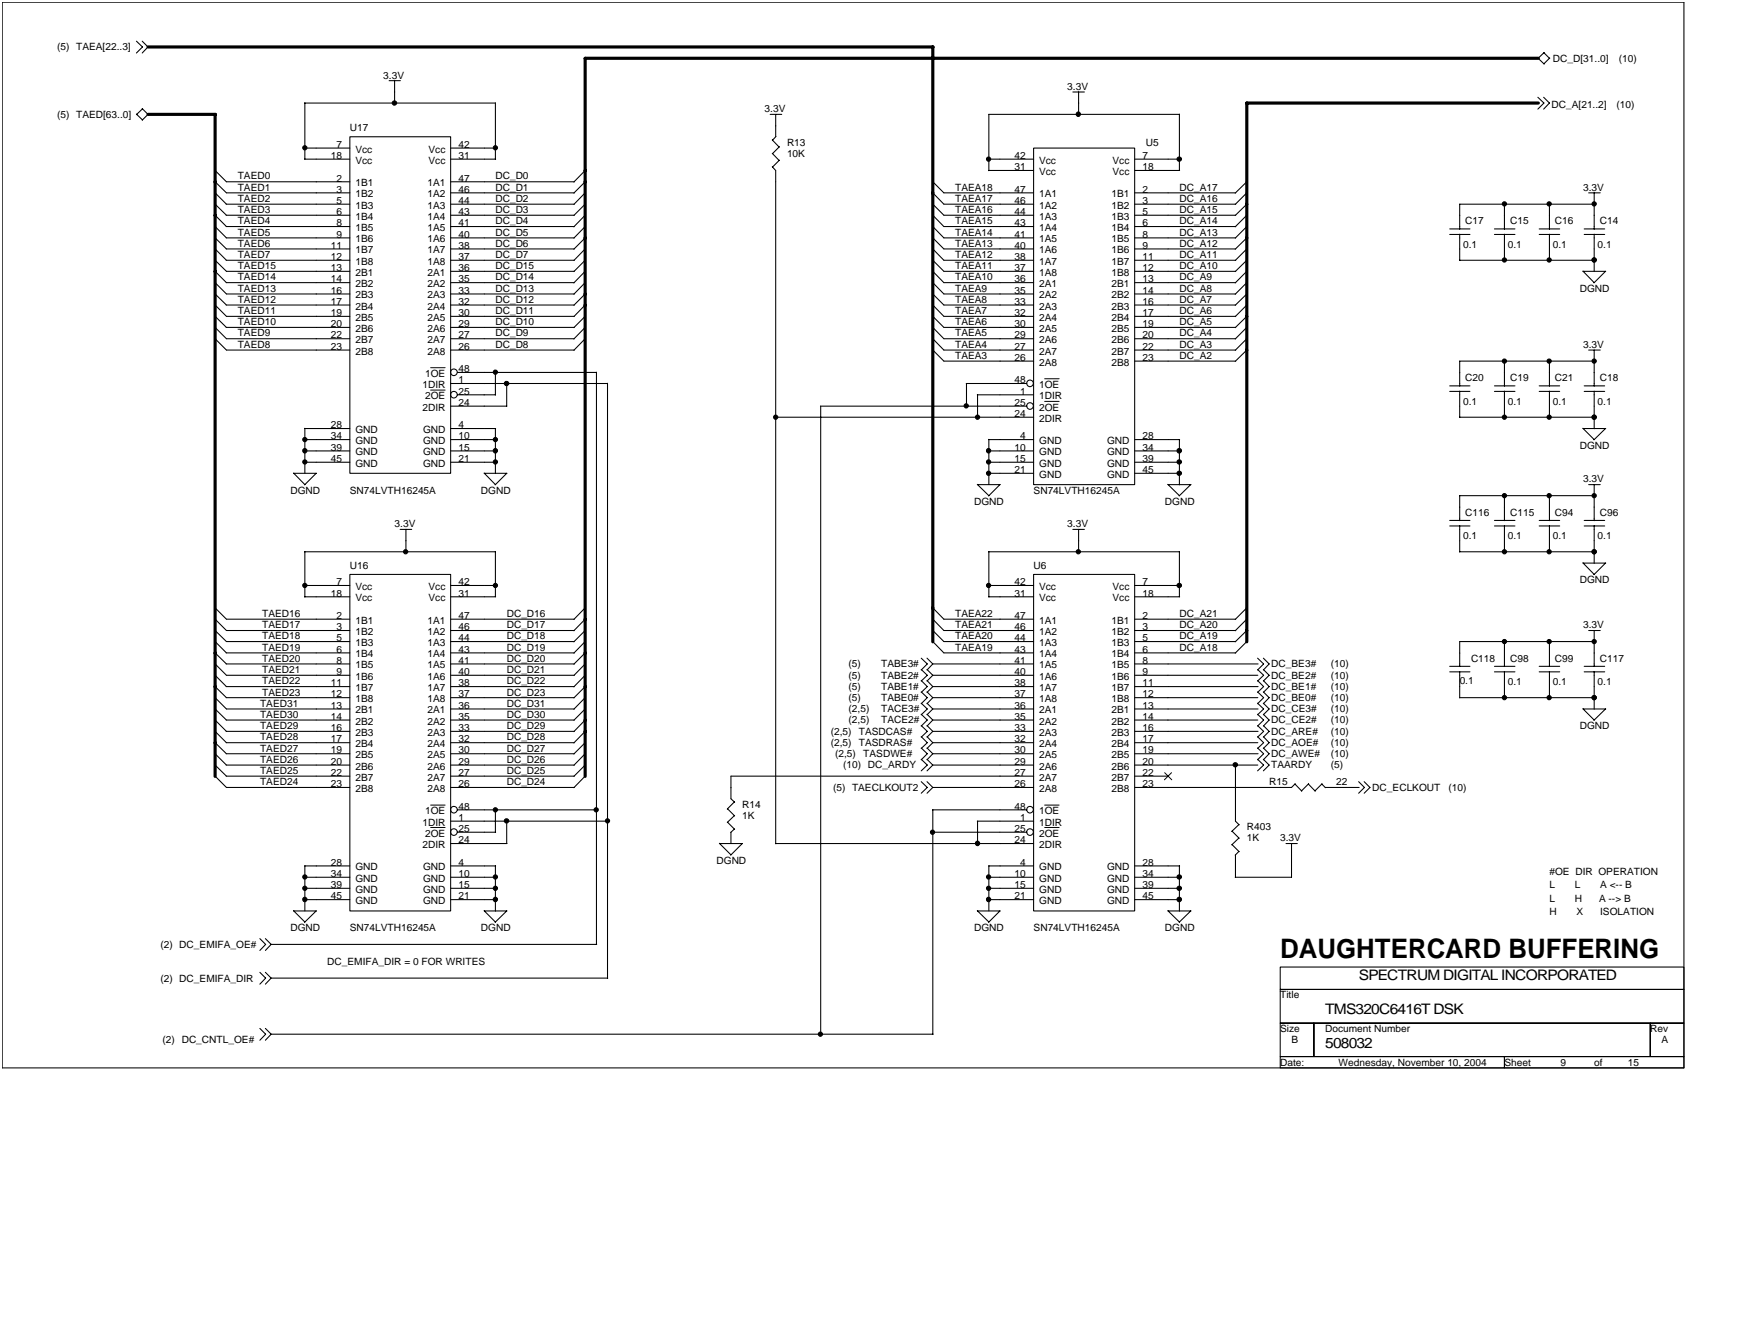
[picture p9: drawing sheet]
<svg xmlns="http://www.w3.org/2000/svg" width="279mm" height="216mm" viewBox="0 0 279 216" stroke-linecap="round" stroke-linejoin="round" font-family="sans-serif">
<g fill="none" stroke="#000" stroke-width=".17">
<path d="M.4 .4h270.5v171.3h-270.5zM21.9 6.6l1 .9-1 1M21.9 18.3l1 1M22.9 6.6l.9 .9-.9 1M22.9 17.5l.9 .9-.9 .9M22.9 17.5l-1 .9M49 16.6h30.7M49 16.5v9.1M62.6 13h1.8M63.5 13v3.6M79.7 16.5v9.1M123.9 18.4h1.8"/>
<path d="M124.8 18.4v3.6M159 18.4h30.7M159.1 18.4v9M172.6 14.8h1.8M173.5 14.8v3.6M189.7 18.3v9.1M247.4 15.6l.9 1-.9 .9M248.3 15.6l.9 1-.9 .9M248.3 8.5l1 .9M248.4 8.4l-1 1 1 .9M249.3 9.3l-1 1M34.6 29.2l1.8 1.8h19.9"/>
<path d="M34.6 27.4l1.8 1.8h19.9M34.6 31l1.8 1.8M34.6 34.6l1.8 1.8M34.6 40l1.8 1.8M34.6 38.2l1.8 1.8M34.6 32.8l1.8 1.8M34.6 36.4l1.8 1.8M36.4 32.8h19.9M36.4 34.6h19.9M36.4 36.4h19.9M36.4 38.2h19.9M49 23.8h7.3"/>
<path d="M49 25.6h7.3M56.3 22h16.2v54.1h-16.2zM72.5 31h19.9M72.5 23.8h7.2M72.5 25.6h7.2M72.5 29.2h19.9M72.5 32.8h19.9M72.5 34.6h19.9M72.5 36.4h19.9M72.5 38.2h19.9M94.1 32.8l-1.8 1.8M94.1 36.4l-1.8 1.9"/>
<path d="M94.1 38.2l-1.8 1.9M94.1 29.2l-1.8 1.8M94.1 27.4l-1.8 1.9M94.1 31l-1.8 1.9M94.1 34.6l-1.8 1.9M124.2 26.8l.6 .6v108.3M124.2 24.7l1.1 1.1M124.2 22.5l1.1 1.1M124.8 21.9l-.5 .6M125.4 25.8l-1.1 1.1M125.4 23.6l-1.1 1.1M150 29.2l1.8 1.8h14.5"/>
<path d="M150 31l1.8 1.8h14.5M150 32.8l1.8 1.8h14.5M150 34.6l1.8 1.8h14.5M150 36.4l1.8 1.8h14.5M150 38.2l1.8 1.8h14.5M150 40l1.8 1.8h14.5M159 25.6h7.3M159.1 27.4h7.2M166.3 23.8h16.2v54.1h-16.2zM182.5 31h16.3M182.5 25.6h7.3M182.5 32.8h16.3"/>
<path d="M182.5 34.6h16.3M182.5 36.4h16.3M182.5 38.2h16.3M182.5 27.4h7.3M200.5 31l-1.8 1.9M200.5 34.6l-1.8 1.9M200.5 32.8l-1.8 1.8M200.5 29.2l-1.8 1.8M200.5 36.4l-1.8 1.9M200.5 38.2l-1.8 1.9M233.2 37.7h3.2M233.2 36.8h3.2"/>
<path d="M234.8 37.6v4.3M240.4 37.7h3.3M240.4 36.8h3.3M242 32.8v4M242 37.6v4.3M247.6 37.7h3.3M247.6 36.8h3.3M249.2 32.8v4M249.2 37.6v4.3M254.8 37.7h3.3M254.8 36.8h3.3M255.5 31h1.9"/>
<path d="M256.4 31v5.8M256.4 37.6v6.1M256.5 32.8h-21.7v4M34.6 41.8l1.8 1.8h19.9M34.6 54.4l1.8 1.9h19.9M34.6 45.4l1.8 1.9h19.9M34.6 49l1.8 1.9h19.9M34.6 52.6l1.8 1.9h19.9M34.6 50.8l1.8 1.8M34.6 43.6l1.8 1.8M34.6 47.2l1.8 1.8M36.4 40h19.9"/>
<path d="M36.4 41.8h19.9M36.4 45.4h19.9M36.4 49h19.9M36.4 52.6h19.9M72.5 43.6h19.9M72.5 56.3h19.9M72.5 40h19.9M72.5 41.8h19.9M72.5 45.4h19.9M72.5 47.3h19.9M72.5 49h19.9M72.5 50.9h19.9"/>
<path d="M72.5 52.6h19.9M72.5 54.5h19.9M73.6 59.9h22.3M79.7 59.9v3.6M94.1 52.6l-1.8 1.9M94.1 41.8l-1.8 1.9M94.1 54.5l-1.8 1.8M94.1 43.6l-1.8 1.9M94.1 49l-1.8 1.9M94.1 47.3l-1.8 1.8M94.1 40l-1.8 1.9M94.1 50.9l-1.8 1.8"/>
<path d="M94.1 45.4l-1.8 1.9M95.9 59.8v92M150 41.8l1.8 1.8h14.5M150 54.4l1.8 1.9h14.5M150 43.6l1.8 1.8h14.5M150 45.4l1.8 1.9h14.5M150 47.2l1.8 1.8h14.5M150 49l1.8 1.9h14.5M150 50.8l1.8 1.8h14.5M150 52.6l1.8 1.9h14.5M150 56.2l1.8 1.9h14.5M182.5 43.6h16.3"/>
<path d="M182.5 56.3h16.3M182.5 40h16.3M182.5 41.8h16.3M182.5 45.4h16.3M182.5 47.3h16.3M182.5 49h16.3M182.5 50.9h16.3M182.5 52.6h16.3M182.5 54.5h16.3M182.5 58.1h16.3M200.5 54.5l-1.8 1.8M200.5 40l-1.8 1.9"/>
<path d="M200.5 45.4l-1.8 1.9M200.5 52.6l-1.8 1.9M200.5 43.6l-1.8 1.9M200.5 41.8l-1.8 1.9M200.5 47.3l-1.8 1.8M200.5 50.9l-1.8 1.8M200.5 49l-1.8 1.9M200.5 56.3l-1.8 1.8M234.8 41.8h21.7M242 58.1v4M249.2 58.1v4M254.6 43.6l1.8 1.8"/>
<path d="M254.6 43.6h3.7M255.5 56.3h1.9M256.4 56.3v5.8M256.5 58.1h-21.7v4M258.2 43.6l-1.8 1.9M47.2 76l1.8 1.9M47.3 76.1h3.6M49 70.7h7.3M49 72.5h7.3M49 74.3h7.3M49 68.9h7.3M49 68.8v7.3"/>
<path d="M50.9 76.1l-1.9 1.9M72.5 68.9h7.2M72.5 61.7h25.2M72.5 65.3h9M72.5 70.7h7.2M72.5 72.5h7.2M72.5 74.3h7.2M73.6 63.5h6.1M77.9 76l1.8 1.9M77.9 76.1h3.6M79.7 68.9v7.2M81.5 76.1l-1.9 1.9"/>
<path d="M81.5 61.7v3.6M97.7 61.6v95.6M124.7 67.1h41.6M132 65.3h33.2M132 65.3v101M155.4 61.7h9.8M155.5 61.7v3.6M157.2 77.9l1.9 1.8M157.2 63.5h9.1M157.2 77.9h3.7M157.2 63.5v3.6M159 76.1h7.3"/>
<path d="M159 72.5h7.3M159 74.3h7.3M159.1 70.7h7.2M159.1 70.6v7.3M160.8 77.9l-1.8 1.8M182.5 76.1h7.3M182.5 70.7h7.3M182.5 72.5h7.3M182.5 74.3h7.3M187.8 77.9l1.9 1.8M187.9 77.9h3.7M189.7 70.7v7.3"/>
<path d="M191.5 77.9l-1.8 1.8M233.2 62.9h3.2M233.2 62h3.2M234.8 62.9v4.2M234.8 67.1h21.7M240.4 62.9h3.3M240.4 62h3.3M242 62.9v4.2M242 79.7v4M247.6 62.9h3.3M247.6 62h3.3M249.2 62.9v4.2"/>
<path d="M249.2 79.7v4M254.6 68.8l1.8 1.9M254.6 68.9h3.7M254.8 62.9h3.3M254.8 62h3.3M255.5 77.9h1.9M256.4 62.9v6M256.4 77.9v5.8M256.5 79.7h-21.7v4M258.2 68.9l-1.8 1.8M34.6 99.5l1.8 1.9h19.9M34.6 97.7l1.8 1.8h19.9"/>
<path d="M49 94.1h7.3M49 95.9h7.3M49 88.7h30.7M49 88.7v7.3M56.3 92.3h16.2v54.1h-16.2zM64.4 85.1h1.8M65.3 85.1v3.6M72.5 94.1h7.2M72.5 95.9h7.2M72.5 99.5h19.9M79.7 88.7v7.2M94.1 99.5l-1.8 1.9"/>
<path d="M94.1 97.7l-1.8 1.9M150 99.5l1.8 1.9h14.5M150 97.7l1.8 1.8h14.5M159 94.1h7.3M159 88.7h30.7M159.1 95.9h7.2M159.1 88.7v7.3M166.3 92.3h16.2v54.1h-16.2zM172.6 85.1h1.8M173.5 85.1v3.6M182.5 94.1h7.3M182.5 95.9h7.3"/>
<path d="M182.5 99.5h16.3M189.7 88.7v7.2M200.5 97.7l-1.8 1.9M200.5 99.5l-1.8 1.9M233.2 84.6h3.2M233.2 83.7h3.2M234.8 84.5v4.2M234.8 88.7h21.7M240.4 84.6h3.3M240.4 83.7h3.3M242 84.5v4.2M247.6 84.6h3.3"/>
<path d="M247.6 83.7h3.3M249.2 84.5v4.2M254.6 90.5l1.8 1.8M254.6 90.5h3.7M254.8 84.6h3.3M254.8 83.7h3.3M256.4 84.5v6.1M258.2 90.5l-1.8 1.9M34.6 112.1l1.8 1.9h19.9M34.6 101.3l1.8 1.8h19.9M34.6 106.7l1.8 1.9h19.9M34.6 117.5l1.8 1.9"/>
<path d="M34.6 104.9l1.8 1.8M34.6 103.1l1.8 1.9M34.6 108.5l1.8 1.9M34.6 113.9l1.8 1.9M34.6 110.3l1.8 1.9M34.6 119.4l1.8 1.8M34.6 115.7l1.8 1.9M36.4 105h19.9M36.4 106.7h19.9M36.4 110.4h19.9M36.4 112.2h19.9M36.4 115.8h19.9"/>
<path d="M36.4 117.6h19.9M36.4 119.4h19.9M72.5 114h19.9M72.5 101.4h19.9M72.5 103.1h19.9M72.5 105h19.9M72.5 106.7h19.9M72.5 108.6h19.9M72.5 110.4h19.9M72.5 112.2h19.9M72.5 115.8h19.9M72.5 117.6h19.9"/>
<path d="M72.5 119.4h19.9M94.1 105l-1.8 1.8M94.1 114l-1.8 1.8M94.1 108.6l-1.8 1.8M94.1 103.1l-1.8 1.9M94.1 101.4l-1.8 1.8M94.1 112.2l-1.8 1.8M94.1 119.4l-1.8 1.8M94.1 106.7l-1.8 1.9M94.1 110.4l-1.8 1.8M94.1 115.8l-1.8 1.8M94.1 117.6l-1.8 1.8"/>
<path d="M148.2 116.6l1 1-1 .9M148.2 111.2l1 1-1 .9M148.2 107.6l1 1-1 .9M148.2 113l1 1-1 .9M148.2 118.4l1 1-1 .9M148.2 114.8l1 1-1 .9M148.2 105.8l1 .9-1 1M148.2 109.4l1 1-1 .9M149.1 116.6l.9 1-.9 .9M149.1 111.2l.9 1M149.1 107.6l.9 1-.9 .9M149.1 113l.9 1-.9 .9"/>
<path d="M149.1 118.4l.9 1M149.1 114.8l.9 1M149.1 105.8l.9 .9-.9 1M149.1 109.4l.9 1-.9 .9M150 114h16.3M150 101.3l1.8 1.8h14.5M150 103.1l1.8 1.9h14.5M150 106.7h16.3M150 108.6h16.3M150 110.4h16.3M150 117.6h16.3M150 112.2l-.9 .9"/>
<path d="M150 119.4l-.9 .9M150 115.8l-.9 .9M150 112.2h16.3M150 115.8h16.3M150 119.4h16.3M182.5 114h19.9M182.5 101.4h16.3M182.5 103.1h16.3M182.5 105h16.3M182.5 106.7h19.9M182.5 108.6h19.8M182.5 110.4h19.9"/>
<path d="M182.5 112.2h19.8M182.5 115.8h19.8M182.5 117.6h19.9M182.5 119.4h19.8M200.5 101.4l-1.8 1.8M200.5 103.1l-1.8 1.9M202.3 107.6l1 1-1 .9M202.3 105.8l1 .9-1 1M202.3 111.2l1 1-1 .9M202.3 113l1 1-1 .9M202.3 118.4l1 1-1 .9M202.3 116.6l1 1-1 .9"/>
<path d="M202.3 109.4l1 1-1 .9M202.3 114.8l1 1-1 .9M203.2 107.6l.9 1-.9 .9M203.2 105.8l.9 .9-.9 1M203.2 111.2l.9 1-.9 .9M203.2 113l.9 1-.9 .9M203.2 118.4l.9 1-.9 .9M203.2 116.6l.9 1-.9 .9M203.2 109.4l.9 1-.9 .9M203.2 114.8l.9 1-.9 .9M233.2 108h3.2M233.2 107.1h3.2"/>
<path d="M234.8 112.2h21.7M234.8 108v4.2M240.4 108h3.3M240.4 107.1h3.3M242 103.1v4.1M242 108v4.2M247.6 108h3.3M247.6 107.1h3.3M249.2 103.1v4.1M249.2 108v4.2M254.6 113.9l1.8 1.9M254.6 114h3.7"/>
<path d="M254.8 108h3.3M254.8 107.1h3.3M255.5 101.4h1.9M256.4 101.4v5.8M256.4 108v6M256.5 103.1h-21.7v4.1M258.2 114l-1.8 1.8M34.6 124.7l1.8 1.9h19.9M34.6 121.1l1.8 1.9M34.6 123l1.8 1.8M36.4 121.2h19.9M36.4 123h19.9"/>
<path d="M36.4 124.8h19.9M49 139.2h7.3M49 139.2v7.2M72.5 135.6h9M72.5 121.2h19.9M72.5 123h19.9M72.5 124.8h19.9M72.5 126.6h19.9M72.5 132h25.2M72.5 139.2h7.2M73.6 130.2h22.4M73.6 133.8h6.1"/>
<path d="M79.7 130.1v3.7M79.7 139.2v7.3M81.5 132v3.6M94.1 124.8l-1.8 1.8M94.1 121.2l-1.8 1.8M94.1 123l-1.8 1.8M115.7 135.6l1.9 1.8M115.8 135.6h3.6M117 130l1.2 1.2M117 132.2l1.2 1.1M117.6 133.8v1.8M118.1 128.9l-1.1 1.2"/>
<path d="M118.1 131.1l-1.1 1.1M118.1 133.3l-.6 .5M119.4 135.6l-1.9 1.9M124.8 135.6h41.5M148.2 120.2l1 1-1 .9M148.2 125.7l1 .9-1 .9M148.2 122.1l1 .9-1 .9M149.1 120.2l.9 1-.9 .9M149.1 125.7l.9 .9M149.1 122.1l.9 .9M150 121.2h16.3M150 130.2h15.2"/>
<path d="M150 133.8h15.2M150 126.6l-.9 .9M150 123l-.9 .9M150 123h16.3M150 126.6h16.3M150 130.2v36.1M157.2 132h9.1M157.2 132v3.7M159.1 139.2h7.2M159.1 139.2v7.2M166.3 124.8h-48.7v3.6l.6 .6M182.5 121.2h19.9"/>
<path d="M182.5 123h19.8M182.5 124.8h5.4M182.5 139.2h7.3M189.7 139.2v7.3M198.2 133.6l1.1 1.2M198.2 135.8l1.1 1.1M198.7 123v9l.6 .6M198.7 137.4v3.6M199.3 132.6l-1.2 1.1M199.3 134.7l-1.2 1.1M199.3 136.9l-.6 .6M202.3 122.1l1 .9-1 .9"/>
<path d="M202.3 120.2l1 1-1 .9M203.2 122.1l.9 .9-.9 .9M203.2 120.2l.9 1-.9 .9M206.9 135.6h1.8M207.7 135.6v5.5M208.3 126l1.1 1.2M208.3 126l-.6 .6h-25.2M210.5 126l1.1 1.2M210.5 126l-1.1 1.1M212.6 126l.6 .6M212.7 126l-1.2 1.1M213.2 126.6h5.4"/>
<path d="M218.5 125.7l1 .9-1 .9M219.4 125.7l1 .9-1 .9M41.8 156.3l.9 .9-.9 1M41.8 150.9l.9 .9-.9 1M42.7 156.3l.9 .9M42.7 150.9l.9 .9M43.6 157.2l-.9 1M43.6 151.8l-.9 1M43.6 151.8h52.4M43.6 157.2h54.2M47.2 146.4l1.8 1.8M47.3 146.4h3.6"/>
<path d="M49 141h7.3M49 142.8h7.3M49 144.6h7.3M50.9 146.4l-1.9 1.9M72.5 141h7.2M72.5 142.8h7.2M72.5 144.6h7.2M77.9 146.4l1.8 1.8M77.9 146.4h3.6M81.5 146.4l-1.9 1.9M157.2 146.4l1.9 1.8M157.2 146.4h3.7"/>
<path d="M159 141h7.3M159 142.8h7.3M159 144.6h7.3M160.8 146.4l-1.8 1.9M182.5 141h7.3M182.5 142.8h7.3M182.5 144.6h7.3M187.8 146.4l1.9 1.8M187.9 146.4h3.7M191.5 146.4l-1.8 1.9M198.7 141h9M205.9 155.5h65v3.6h-65z"/>
<path d="M205.9 159.1h65v5.4h-65zM41.8 165.3l.9 1-.9 .9M42.7 165.3l.9 1M43.6 166.3l-.9 .9M43.6 166.3h106.5M205.9 164.5h5.4v5.4h-5.4zM205.9 169.9h36.1v1.8h-36.1zM211.3 164.5h54.1v5.4h-54.1zM242 169.9h28.9v1.8h-28.9zM265.4 164.5h5.5v5.4h-5.5z"/>
<circle cx="73" cy="59.8" r=".54"/>
<circle cx="73" cy="63.4" r=".54"/>
<circle cx="165.7" cy="61.6" r=".54"/>
<circle cx="165.7" cy="65.3" r=".54"/>
<circle cx="73" cy="133.8" r=".54"/>
<circle cx="73" cy="130.2" r=".54"/>
<circle cx="165.7" cy="133.8" r=".54"/>
<circle cx="165.7" cy="130.2" r=".54"/>
</g>
<path d="M69.3 59.1h2.3M69.3 62.7h2.3M168 60.9h2.4M168 64.5h2.4M69.3 129.4h2.3M69.3 133h2.3M168 129.4h2.4M168 133h2.4M187.3 124.2l1.2 1.2M188.4 124.2l-1.1 1.2" fill="none" stroke="#000" stroke-width=".16"/>
<path d="M23.8 18.4h10.8M23.8 7.5h126.3M34.6 18.4v106.4M150 7.5v95.7M247.5 16.6h-47v86.6M247.5 9.4h-153.4v115.4" fill="none" stroke="#000" stroke-width=".51"/>
<g fill="#000" stroke="#000" stroke-width=".17">
<circle cx="63.5" cy="16.6" r=".36"/>
<circle cx="173.4" cy="18.4" r=".35"/>
<circle cx="49" cy="23.8" r=".34"/>
<circle cx="79.7" cy="23.8" r=".34"/>
<circle cx="159" cy="25.6" r=".34"/>
<circle cx="189.7" cy="25.6" r=".36"/>
<circle cx="242" cy="32.8" r=".34"/>
<circle cx="249.2" cy="32.8" r=".34"/>
<circle cx="256.4" cy="32.8" r=".34"/>
<circle cx="79.7" cy="59.8" r=".34"/>
<circle cx="242" cy="41.8" r=".34"/>
<circle cx="242" cy="58" r=".34"/>
<circle cx="249.2" cy="41.8" r=".34"/>
<circle cx="249.2" cy="58" r=".34"/>
<circle cx="256.4" cy="41.8" r=".34"/>
<circle cx="256.4" cy="58" r=".34"/>
<circle cx="49" cy="72.5" r=".35"/>
<circle cx="49" cy="70.7" r=".34"/>
<circle cx="49" cy="74.3" r=".34"/>
<circle cx="79.7" cy="72.5" r=".35"/>
<circle cx="79.7" cy="70.7" r=".34"/>
<circle cx="79.7" cy="74.3" r=".34"/>
<circle cx="81.5" cy="61.6" r=".36"/>
<circle cx="124.8" cy="67.1" r=".34"/>
<circle cx="155.4" cy="65.2" r=".34"/>
<circle cx="157.2" cy="67.1" r=".34"/>
<circle cx="159" cy="72.5" r=".35"/>
<circle cx="159" cy="76.1" r=".34"/>
<circle cx="159" cy="74.3" r=".34"/>
<circle cx="189.7" cy="72.5" r=".37"/>
<circle cx="189.7" cy="76.1" r=".36"/>
<circle cx="189.7" cy="74.3" r=".36"/>
<circle cx="242" cy="67.1" r=".34"/>
<circle cx="242" cy="79.7" r=".34"/>
<circle cx="249.2" cy="67.1" r=".34"/>
<circle cx="249.2" cy="79.7" r=".34"/>
<circle cx="256.4" cy="67.1" r=".34"/>
<circle cx="256.4" cy="79.7" r=".34"/>
<circle cx="49" cy="94.1" r=".34"/>
<circle cx="65.2" cy="88.7" r=".34"/>
<circle cx="79.7" cy="94.1" r=".34"/>
<circle cx="159" cy="94.1" r=".34"/>
<circle cx="173.4" cy="88.7" r=".34"/>
<circle cx="189.7" cy="94.1" r=".36"/>
<circle cx="242" cy="88.7" r=".34"/>
<circle cx="249.2" cy="88.7" r=".34"/>
<circle cx="256.4" cy="88.7" r=".34"/>
<circle cx="242" cy="103.1" r=".34"/>
<circle cx="242" cy="112.2" r=".34"/>
<circle cx="249.2" cy="103.1" r=".34"/>
<circle cx="249.2" cy="112.2" r=".34"/>
<circle cx="256.4" cy="103.1" r=".34"/>
<circle cx="256.4" cy="112.2" r=".34"/>
<circle cx="79.7" cy="130.2" r=".34"/>
<circle cx="81.5" cy="132" r=".36"/>
<circle cx="95.9" cy="130.2" r=".34"/>
<circle cx="97.7" cy="132" r=".34"/>
<circle cx="150" cy="133.8" r=".34"/>
<circle cx="157.2" cy="135.6" r=".35"/>
<circle cx="198.7" cy="122.9" r=".36"/>
<circle cx="49" cy="144.6" r=".35"/>
<circle cx="49" cy="141" r=".34"/>
<circle cx="49" cy="142.8" r=".34"/>
<circle cx="79.7" cy="144.6" r=".35"/>
<circle cx="79.7" cy="141" r=".34"/>
<circle cx="79.7" cy="142.8" r=".34"/>
<circle cx="159" cy="144.6" r=".35"/>
<circle cx="159" cy="141" r=".34"/>
<circle cx="159" cy="142.8" r=".34"/>
<circle cx="189.7" cy="144.6" r=".37"/>
<circle cx="189.7" cy="141" r=".36"/>
<circle cx="189.7" cy="142.8" r=".36"/>
<circle cx="132" cy="166.3" r=".34"/>
</g>
<text font-size="4.3" x="205.9" y="154.1">DAUGHTERCARD BUFFERING</text>
<g font-size="2.3">
<text x="218.6" y="157.6">SPECTRUM DIGITAL INCORPORATED</text>
<text x="213.2" y="163">TMS320C6416T DSK</text>
<text x="213.2" y="168.4">508032</text>
</g>
<g font-size="1.6">
<text x="9.2" y="8.1">(5) TAEA[22..3]</text>
<text x="249.8" y="9.9">DC_D[31..0]</text>
<text x="260.4" y="9.9">(10)</text>
<text x="61.7" y="12.6">3.3V</text>
<text x="171.7" y="14.4">3.3V</text>
<text x="249.6" y="17.3">DC_A[21..2]</text>
<text x="260" y="17.3">(10)</text>
<text x="9.2" y="18.9">(5) TAED[63..0]</text>
<text x="54.1" y="23.8">7</text>
<text x="56.3" y="21.1">U17</text>
<text x="73.8" y="23.8">42</text>
<text x="123" y="18">3.3V</text>
<text x="126.6" y="23.4">R13</text>
<text x="184.3" y="23.4">U5</text>
<text x="38.2" y="28.8">TAED0</text>
<text x="53.2" y="25.5">18</text>
<text x="54.1" y="29.2">2</text>
<text x="57.2" y="29.9">1B1</text>
<text x="57.2" y="24.5">Vcc</text>
<text x="57.2" y="26.3">Vcc</text>
<text x="68.8" y="29.9">1A1</text>
<text x="68.9" y="26.3">Vcc</text>
<text x="68.9" y="24.5">Vcc</text>
<text x="73.8" y="25.5">31</text>
<text x="73.8" y="29.2">47</text>
<text x="79.7" y="28.8">DC_D0</text>
<text x="126.6" y="25.2">10K</text>
<text x="163.2" y="27.4">31</text>
<text x="163.2" y="25.5">42</text>
<text x="167.1" y="28.1">Vcc</text>
<text x="167.1" y="26.3">Vcc</text>
<text x="179" y="26.3">Vcc</text>
<text x="179" y="28.1">Vcc</text>
<text x="183.8" y="25.5">7</text>
<text x="183.8" y="27.4">18</text>
<text x="38.2" y="32.4">TAED2</text>
<text x="38.2" y="34.3">TAED3</text>
<text x="38.2" y="30.7">TAED1</text>
<text x="54.1" y="31">3</text>
<text x="54.1" y="32.8">5</text>
<text x="54.1" y="34.6">6</text>
<text x="57.2" y="31.7">1B2</text>
<text x="57.2" y="33.5">1B3</text>
<text x="57.2" y="35.3">1B4</text>
<text x="68.8" y="31.7">1A2</text>
<text x="68.8" y="33.5">1A3</text>
<text x="68.8" y="35.3">1A4</text>
<text x="73.8" y="31">46</text>
<text x="73.8" y="32.8">44</text>
<text x="73.8" y="34.6">43</text>
<text x="79.7" y="32.4">DC_D2</text>
<text x="79.7" y="30.7">DC_D1</text>
<text x="79.7" y="34.3">DC_D3</text>
<text x="153.6" y="32.4">TAEA17</text>
<text x="153.6" y="34.3">TAEA16</text>
<text x="153.6" y="30.7">TAEA18</text>
<text x="163.2" y="31">47</text>
<text x="163.2" y="32.8">46</text>
<text x="163.2" y="34.6">44</text>
<text x="167.1" y="31.7">1A1</text>
<text x="167.1" y="33.5">1A2</text>
<text x="167.1" y="35.3">1A3</text>
<text x="178.8" y="31.7">1B1</text>
<text x="178.8" y="33.5">1B2</text>
<text x="178.8" y="35.3">1B3</text>
<text x="183.8" y="31">2</text>
<text x="183.8" y="32.8">3</text>
<text x="183.8" y="34.6">5</text>
<text x="189.7" y="30.7">DC_A17</text>
<text x="189.7" y="34.3">DC_A15</text>
<text x="189.7" y="32.4">DC_A16</text>
<text x="254.6" y="30.7">3.3V</text>
<text x="38.2" y="36">TAED4</text>
<text x="38.2" y="37.9">TAED5</text>
<text x="38.2" y="39.7">TAED6</text>
<text x="38.2" y="41.5">TAED7</text>
<text x="53.2" y="40">11</text>
<text x="53.2" y="41.8">12</text>
<text x="54.1" y="36.4">8</text>
<text x="54.1" y="38.2">9</text>
<text x="57.2" y="37.1">1B5</text>
<text x="57.2" y="39">1B6</text>
<text x="57.2" y="40.7">1B7</text>
<text x="68.8" y="37.1">1A5</text>
<text x="68.8" y="39">1A6</text>
<text x="68.8" y="40.7">1A7</text>
<text x="73.8" y="36.4">41</text>
<text x="73.8" y="38.2">40</text>
<text x="73.8" y="40">38</text>
<text x="73.8" y="41.8">37</text>
<text x="79.7" y="41.5">DC_D7</text>
<text x="79.7" y="37.9">DC_D5</text>
<text x="79.7" y="39.7">DC_D6</text>
<text x="79.7" y="36">DC_D4</text>
<text x="153.6" y="36">TAEA15</text>
<text x="153.6" y="39.7">TAEA13</text>
<text x="153.6" y="41.5">TAEA12</text>
<text x="153.6" y="37.9">TAEA14</text>
<text x="163.2" y="36.4">43</text>
<text x="163.2" y="38.2">41</text>
<text x="163.2" y="40">40</text>
<text x="163.2" y="41.8">38</text>
<text x="167.1" y="37.1">1A4</text>
<text x="167.1" y="39">1A5</text>
<text x="167.1" y="40.7">1A6</text>
<text x="178.8" y="37.1">1B4</text>
<text x="178.8" y="39">1B5</text>
<text x="178.8" y="40.7">1B6</text>
<text x="183.8" y="36.4">6</text>
<text x="183.8" y="38.2">8</text>
<text x="183.8" y="40">9</text>
<text x="183.8" y="41.8">11</text>
<text x="189.7" y="39.7">DC_A12</text>
<text x="189.7" y="37.9">DC_A13</text>
<text x="189.7" y="36">DC_A14</text>
<text x="189.7" y="41.5">DC_A11</text>
<text x="235.3" y="39.8">0.1</text>
<text x="235.7" y="36">C17</text>
<text x="242.5" y="39.8">0.1</text>
<text x="242.9" y="36">C15</text>
<text x="249.8" y="39.8">0.1</text>
<text x="250.1" y="36">C16</text>
<text x="257" y="39.8">0.1</text>
<text x="257.4" y="36">C14</text>
<text x="38.2" y="45.1">TAED14</text>
<text x="38.2" y="43.3">TAED15</text>
<text x="38.2" y="46.9">TAED13</text>
<text x="53.2" y="43.6">13</text>
<text x="53.2" y="45.4">14</text>
<text x="53.2" y="47.2">16</text>
<text x="57.2" y="42.6">1B8</text>
<text x="57.2" y="44.3">2B1</text>
<text x="57.2" y="46.2">2B2</text>
<text x="57.2" y="48">2B3</text>
<text x="68.8" y="42.6">1A8</text>
<text x="68.8" y="44.3">2A1</text>
<text x="68.8" y="46.2">2A2</text>
<text x="68.8" y="48">2A3</text>
<text x="73.8" y="43.6">36</text>
<text x="73.8" y="45.4">35</text>
<text x="73.8" y="47.2">33</text>
<text x="79.7" y="46.9">DC_D13</text>
<text x="79.7" y="45.1">DC_D14</text>
<text x="79.7" y="43.3">DC_D15</text>
<text x="153.6" y="43.3">TAEA11</text>
<text x="153.6" y="45.1">TAEA10</text>
<text x="153.6" y="46.9">TAEA9</text>
<text x="163.2" y="43.6">37</text>
<text x="163.2" y="45.4">36</text>
<text x="163.2" y="47.2">35</text>
<text x="167.1" y="42.6">1A7</text>
<text x="167.1" y="44.3">1A8</text>
<text x="167.1" y="46.2">2A1</text>
<text x="167.1" y="48">2A2</text>
<text x="178.8" y="42.6">1B7</text>
<text x="178.8" y="44.3">1B8</text>
<text x="178.8" y="46.2">2B1</text>
<text x="178.8" y="48">2B2</text>
<text x="183.8" y="43.6">12</text>
<text x="183.8" y="45.4">13</text>
<text x="183.8" y="47.2">14</text>
<text x="189.7" y="43.3">DC_A10</text>
<text x="189.7" y="46.9">DC_A8</text>
<text x="189.7" y="45.1">DC_A9</text>
<text x="254.1" y="46.9">DGND</text>
<text x="38.2" y="48.7">TAED12</text>
<text x="38.2" y="52.3">TAED10</text>
<text x="38.2" y="50.5">TAED11</text>
<text x="53.2" y="49">17</text>
<text x="53.2" y="50.8">19</text>
<text x="53.2" y="52.6">20</text>
<text x="57.2" y="49.8">2B4</text>
<text x="57.2" y="51.6">2B5</text>
<text x="57.2" y="53.4">2B6</text>
<text x="68.8" y="49.8">2A4</text>
<text x="68.8" y="51.6">2A5</text>
<text x="68.8" y="53.4">2A6</text>
<text x="73.8" y="49">32</text>
<text x="73.8" y="50.8">30</text>
<text x="73.8" y="52.6">29</text>
<text x="79.7" y="48.7">DC_D12</text>
<text x="79.7" y="50.5">DC_D11</text>
<text x="79.7" y="52.3">DC_D10</text>
<text x="153.6" y="50.5">TAEA7</text>
<text x="153.6" y="48.7">TAEA8</text>
<text x="153.6" y="52.3">TAEA6</text>
<text x="163.2" y="49">33</text>
<text x="163.2" y="50.8">32</text>
<text x="163.2" y="52.6">30</text>
<text x="167.1" y="49.8">2A3</text>
<text x="167.1" y="51.6">2A4</text>
<text x="167.1" y="53.4">2A5</text>
<text x="178.8" y="49.8">2B3</text>
<text x="178.8" y="51.6">2B4</text>
<text x="178.8" y="53.4">2B5</text>
<text x="183.8" y="49">16</text>
<text x="183.8" y="50.8">17</text>
<text x="183.8" y="52.6">19</text>
<text x="189.7" y="52.3">DC_A5</text>
<text x="189.7" y="48.7">DC_A7</text>
<text x="189.7" y="50.5">DC_A6</text>
<text x="38.2" y="55.9">TAED8</text>
<text x="38.2" y="54.1">TAED9</text>
<text x="53.2" y="54.4">22</text>
<text x="53.2" y="56.2">23</text>
<text x="57.2" y="55.2">2B7</text>
<text x="57.2" y="57">2B8</text>
<text x="68.8" y="55.2">2A7</text>
<text x="68.8" y="57">2A8</text>
<text x="73.8" y="54.4">27</text>
<text x="73.8" y="56.2">26</text>
<text x="73.8" y="59.8">48</text>
<text x="79.7" y="54.1">DC_D9</text>
<text x="79.7" y="55.9">DC_D8</text>
<text x="153.6" y="54.1">TAEA5</text>
<text x="153.6" y="55.9">TAEA4</text>
<text x="153.6" y="57.7">TAEA3</text>
<text x="163.2" y="54.4">29</text>
<text x="163.2" y="56.2">27</text>
<text x="163.2" y="58">26</text>
<text x="167.1" y="55.2">2A6</text>
<text x="167.1" y="57">2A7</text>
<text x="167.1" y="58.8">2A8</text>
<text x="178.8" y="55.2">2B6</text>
<text x="178.8" y="57">2B7</text>
<text x="178.8" y="58.8">2B8</text>
<text x="183.8" y="54.4">20</text>
<text x="183.8" y="56.2">22</text>
<text x="183.8" y="58">23</text>
<text x="189.7" y="54.1">DC_A4</text>
<text x="189.7" y="55.9">DC_A3</text>
<text x="189.7" y="57.7">DC_A2</text>
<text x="254.6" y="55.9">3.3V</text>
<text x="68" y="62.4">1DIR</text>
<text x="68.4" y="60.6">1OE</text>
<text x="68.4" y="64.2">2OE</text>
<text x="73.8" y="61.6">1</text>
<text x="73.8" y="63.4">25</text>
<text x="73.8" y="65.2">24</text>
<text x="163.2" y="61.6">48</text>
<text x="163.2" y="65.2">25</text>
<text x="164.1" y="63.4">1</text>
<text x="167.1" y="64.2">1DIR</text>
<text x="167.1" y="62.4">1OE</text>
<text x="235.3" y="65.1">0.1</text>
<text x="235.7" y="61.3">C20</text>
<text x="242.5" y="65.1">0.1</text>
<text x="242.9" y="61.3">C19</text>
<text x="249.8" y="65.1">0.1</text>
<text x="250.1" y="61.3">C21</text>
<text x="257" y="65.1">0.1</text>
<text x="257.4" y="61.3">C18</text>
<text x="53.2" y="68.8">28</text>
<text x="53.2" y="70.6">34</text>
<text x="57.2" y="69.6">GND</text>
<text x="57.2" y="71.4">GND</text>
<text x="68" y="66">2DIR</text>
<text x="68" y="69.6">GND</text>
<text x="68" y="71.4">GND</text>
<text x="73.8" y="68.8">4</text>
<text x="73.8" y="70.6">10</text>
<text x="163.2" y="67">24</text>
<text x="164.1" y="70.6">4</text>
<text x="167.1" y="66">2OE</text>
<text x="167.1" y="67.8">2DIR</text>
<text x="167.1" y="71.4">GND</text>
<text x="178.1" y="71.4">GND</text>
<text x="183.8" y="70.6">28</text>
<text x="53.2" y="72.4">39</text>
<text x="53.2" y="74.3">45</text>
<text x="57.2" y="73.2">GND</text>
<text x="57.2" y="75">GND</text>
<text x="68" y="73.2">GND</text>
<text x="68" y="75">GND</text>
<text x="73.8" y="72.4">15</text>
<text x="73.8" y="74.3">21</text>
<text x="163.2" y="72.4">10</text>
<text x="163.2" y="74.3">15</text>
<text x="163.2" y="76">21</text>
<text x="167.1" y="73.2">GND</text>
<text x="167.1" y="75">GND</text>
<text x="167.1" y="76.8">GND</text>
<text x="178.1" y="73.2">GND</text>
<text x="178.1" y="75">GND</text>
<text x="178.1" y="76.8">GND</text>
<text x="183.8" y="72.4">34</text>
<text x="183.8" y="74.3">39</text>
<text x="183.8" y="76">45</text>
<text x="254.1" y="72.1">DGND</text>
<text x="254.6" y="77.5">3.3V</text>
<text x="46.7" y="79.3">DGND</text>
<text x="56.3" y="79.3">SN74LVTH16245A</text>
<text x="77.4" y="79.3">DGND</text>
<text x="156.7" y="81.1">DGND</text>
<text x="166.3" y="79.3">SN74LVTH16245A</text>
<text x="187.4" y="81.1">DGND</text>
<text x="235.7" y="82.9">C116</text>
<text x="242.9" y="82.9">C115</text>
<text x="250.1" y="82.9">C94</text>
<text x="257.4" y="82.9">C96</text>
<text x="63.5" y="84.8">3.3V</text>
<text x="171.7" y="84.8">3.3V</text>
<text x="235.3" y="86.7">0.1</text>
<text x="242.5" y="86.7">0.1</text>
<text x="249.8" y="86.7">0.1</text>
<text x="257" y="86.7">0.1</text>
<text x="53.2" y="95.9">18</text>
<text x="54.1" y="94.1">7</text>
<text x="56.3" y="91.4">U16</text>
<text x="57.2" y="94.8">Vcc</text>
<text x="68.9" y="94.8">Vcc</text>
<text x="73.8" y="95.9">31</text>
<text x="73.8" y="94.1">42</text>
<text x="163.2" y="95.9">31</text>
<text x="163.2" y="94.1">42</text>
<text x="166.3" y="91.4">U6</text>
<text x="167.1" y="94.8">Vcc</text>
<text x="179" y="94.8">Vcc</text>
<text x="183.8" y="94.1">7</text>
<text x="183.8" y="95.9">18</text>
<text x="254.1" y="93.8">DGND</text>
<text x="42.2" y="99.2">TAED16</text>
<text x="42.2" y="101">TAED17</text>
<text x="54.1" y="99.5">2</text>
<text x="54.1" y="101.3">3</text>
<text x="57.2" y="100.3">1B1</text>
<text x="57.2" y="96.7">Vcc</text>
<text x="68.8" y="100.3">1A1</text>
<text x="68.9" y="96.7">Vcc</text>
<text x="73.8" y="99.5">47</text>
<text x="73.8" y="101.3">46</text>
<text x="81.5" y="101">DC_D17</text>
<text x="81.5" y="99.2">DC_D16</text>
<text x="153.6" y="101">TAEA21</text>
<text x="153.6" y="99.2">TAEA22</text>
<text x="163.2" y="99.5">47</text>
<text x="163.2" y="101.3">46</text>
<text x="167.1" y="96.7">Vcc</text>
<text x="167.1" y="100.3">1A1</text>
<text x="178.8" y="100.3">1B1</text>
<text x="179" y="96.7">Vcc</text>
<text x="183.8" y="99.5">2</text>
<text x="183.8" y="101.3">3</text>
<text x="189.7" y="99.2">DC_A21</text>
<text x="189.7" y="101">DC_A20</text>
<text x="254.6" y="101">3.3V</text>
<text x="42.2" y="104.6">TAED19</text>
<text x="42.2" y="106.4">TAED20</text>
<text x="42.2" y="102.8">TAED18</text>
<text x="54.1" y="103.1">5</text>
<text x="54.1" y="104.9">6</text>
<text x="54.1" y="106.7">8</text>
<text x="57.2" y="102.1">1B2</text>
<text x="57.2" y="103.9">1B3</text>
<text x="57.2" y="105.7">1B4</text>
<text x="57.2" y="107.5">1B5</text>
<text x="68.8" y="102.1">1A2</text>
<text x="68.8" y="103.9">1A3</text>
<text x="68.8" y="105.7">1A4</text>
<text x="68.8" y="107.5">1A5</text>
<text x="73.8" y="103.1">44</text>
<text x="73.8" y="104.9">43</text>
<text x="73.8" y="106.7">41</text>
<text x="81.5" y="102.8">DC_D18</text>
<text x="81.5" y="106.4">DC_D20</text>
<text x="81.5" y="104.6">DC_D19</text>
<text x="136.5" y="107.3">(5)</text>
<text x="141.7" y="107.3">TABE3#</text>
<text x="153.6" y="104.6">TAEA19</text>
<text x="153.6" y="102.8">TAEA20</text>
<text x="163.2" y="103.1">44</text>
<text x="163.2" y="104.9">43</text>
<text x="163.2" y="106.7">41</text>
<text x="167.1" y="102.1">1A2</text>
<text x="167.1" y="103.9">1A3</text>
<text x="167.1" y="105.7">1A4</text>
<text x="167.1" y="107.5">1A5</text>
<text x="178.8" y="102.1">1B2</text>
<text x="178.8" y="103.9">1B3</text>
<text x="178.8" y="105.7">1B4</text>
<text x="178.8" y="107.5">1B5</text>
<text x="183.8" y="103.1">5</text>
<text x="183.8" y="104.9">6</text>
<text x="183.8" y="106.7">8</text>
<text x="189.7" y="104.6">DC_A18</text>
<text x="189.7" y="102.8">DC_A19</text>
<text x="204.5" y="107.3">DC_BE3#</text>
<text x="214.1" y="107.3">(10)</text>
<text x="236.6" y="106.4">C118</text>
<text x="242.9" y="106.4">C98</text>
<text x="250.1" y="106.4">C99</text>
<text x="257.4" y="106.4">C117</text>
<text x="41.8" y="113.6">TAED31</text>
<text x="42.2" y="110">TAED22</text>
<text x="42.2" y="111.8">TAED23</text>
<text x="42.2" y="108.2">TAED21</text>
<text x="53.2" y="110.3">11</text>
<text x="53.2" y="112.1">12</text>
<text x="53.2" y="113.9">13</text>
<text x="54.1" y="108.5">9</text>
<text x="57.2" y="109.3">1B6</text>
<text x="57.2" y="111.1">1B7</text>
<text x="57.2" y="112.9">1B8</text>
<text x="68.8" y="109.3">1A6</text>
<text x="68.8" y="111.1">1A7</text>
<text x="68.8" y="112.9">1A8</text>
<text x="73.8" y="108.5">40</text>
<text x="73.8" y="110.3">38</text>
<text x="73.8" y="112.1">37</text>
<text x="73.8" y="113.9">36</text>
<text x="81.5" y="113.6">DC_D31</text>
<text x="81.5" y="108.2">DC_D21</text>
<text x="81.5" y="111.8">DC_D23</text>
<text x="81.5" y="110">DC_D22</text>
<text x="136.5" y="112.7">(5)</text>
<text x="136.5" y="109.1">(5)</text>
<text x="136.5" y="110.9">(5)</text>
<text x="141.7" y="112.7">TABE0#</text>
<text x="141.7" y="109.1">TABE2#</text>
<text x="141.7" y="110.9">TABE1#</text>
<text x="163.2" y="108.5">40</text>
<text x="163.2" y="110.3">38</text>
<text x="163.2" y="112.1">37</text>
<text x="163.2" y="113.9">36</text>
<text x="167.1" y="109.3">1A6</text>
<text x="167.1" y="111.1">1A7</text>
<text x="167.1" y="112.9">1A8</text>
<text x="178.8" y="109.3">1B6</text>
<text x="178.8" y="111.1">1B7</text>
<text x="178.8" y="112.9">1B8</text>
<text x="183.8" y="108.5">9</text>
<text x="183.8" y="110.3">11</text>
<text x="183.8" y="112.1">12</text>
<text x="183.8" y="113.9">13</text>
<text x="204.5" y="109.1">DC_BE2#</text>
<text x="204.5" y="112.7">DC_BE0#</text>
<text x="204.5" y="110.9">DC_BE1#</text>
<text x="214.1" y="109.1">(10)</text>
<text x="214.1" y="112.7">(10)</text>
<text x="214.1" y="110.9">(10)</text>
<text x="234.8" y="110">0.1</text>
<text x="242.5" y="110.2">0.1</text>
<text x="249.8" y="110.2">0.1</text>
<text x="257" y="110.2">0.1</text>
<text x="41.8" y="115.4">TAED30</text>
<text x="41.8" y="117.2">TAED29</text>
<text x="41.8" y="119">TAED28</text>
<text x="53.2" y="115.7">14</text>
<text x="53.2" y="117.5">16</text>
<text x="53.2" y="119.4">17</text>
<text x="57.2" y="114.7">2B1</text>
<text x="57.2" y="116.5">2B2</text>
<text x="57.2" y="118.3">2B3</text>
<text x="68.8" y="114.7">2A1</text>
<text x="68.8" y="116.5">2A2</text>
<text x="68.8" y="118.3">2A3</text>
<text x="73.8" y="115.7">35</text>
<text x="73.8" y="117.5">33</text>
<text x="73.8" y="119.4">32</text>
<text x="81.5" y="117.2">DC_D29</text>
<text x="81.5" y="119">DC_D28</text>
<text x="81.5" y="115.4">DC_D30</text>
<text x="133.6" y="118.1">(2,5)</text>
<text x="133.6" y="119.9">(2,5)</text>
<text x="136.5" y="114.5">(2,5)</text>
<text x="136.5" y="116.3">(2,5)</text>
<text x="138.1" y="118.1">TASDCAS#</text>
<text x="138.1" y="119.9">TASDRAS#</text>
<text x="141.7" y="114.5">TACE3#</text>
<text x="141.7" y="116.3">TACE2#</text>
<text x="163.2" y="115.7">35</text>
<text x="163.2" y="117.5">33</text>
<text x="163.2" y="119.4">32</text>
<text x="167.1" y="114.7">2A1</text>
<text x="167.1" y="116.5">2A2</text>
<text x="167.1" y="118.3">2A3</text>
<text x="178.8" y="114.7">2B1</text>
<text x="178.8" y="116.5">2B2</text>
<text x="178.8" y="118.3">2B3</text>
<text x="183.8" y="115.7">14</text>
<text x="183.8" y="117.5">16</text>
<text x="183.8" y="119.4">17</text>
<text x="204.5" y="114.5">DC_CE3#</text>
<text x="204.5" y="119.9">DC_AOE#</text>
<text x="204.5" y="118.1">DC_ARE#</text>
<text x="204.5" y="116.3">DC_CE2#</text>
<text x="214.1" y="114.5">(10)</text>
<text x="214.1" y="116.3">(10)</text>
<text x="214.1" y="118.1">(10)</text>
<text x="214.1" y="119.9">(10)</text>
<text x="254.1" y="117.2">DGND</text>
<text x="41.8" y="120.8">TAED27</text>
<text x="41.8" y="122.6">TAED26</text>
<text x="41.8" y="124.4">TAED25</text>
<text x="53.2" y="121.1">19</text>
<text x="53.2" y="123">20</text>
<text x="53.2" y="124.7">22</text>
<text x="57.2" y="120.1">2B4</text>
<text x="57.2" y="121.9">2B5</text>
<text x="57.2" y="123.7">2B6</text>
<text x="57.2" y="125.5">2B7</text>
<text x="68.8" y="120.1">2A4</text>
<text x="68.8" y="121.9">2A5</text>
<text x="68.8" y="123.7">2A6</text>
<text x="68.8" y="125.5">2A7</text>
<text x="73.8" y="121.1">30</text>
<text x="73.8" y="123">29</text>
<text x="73.8" y="124.7">27</text>
<text x="81.5" y="120.8">DC_D27</text>
<text x="81.5" y="122.6">DC_D26</text>
<text x="81.5" y="124.4">DC_D25</text>
<text x="134.3" y="121.7">(2,5)</text>
<text x="135.6" y="123.5">(10) DC_ARDY</text>
<text x="138.9" y="121.7">TASDWE#</text>
<text x="163.2" y="121.1">30</text>
<text x="163.2" y="123">29</text>
<text x="163.2" y="124.7">27</text>
<text x="167.1" y="120.1">2A4</text>
<text x="167.1" y="121.9">2A5</text>
<text x="167.1" y="123.7">2A6</text>
<text x="167.1" y="125.5">2A7</text>
<text x="178.8" y="120.1">2B4</text>
<text x="178.8" y="121.9">2B5</text>
<text x="178.8" y="123.7">2B6</text>
<text x="178.8" y="125.5">2B7</text>
<text x="183.8" y="121.1">19</text>
<text x="183.8" y="123">20</text>
<text x="183.8" y="124.7">22</text>
<text x="204.5" y="123.5">TAARDY</text>
<text x="204.5" y="121.7">DC_AWE#</text>
<text x="214.1" y="121.7">(10)</text>
<text x="214.1" y="123.5">(5)</text>
<text x="41.8" y="126.2">TAED24</text>
<text x="53.2" y="126.5">23</text>
<text x="57.2" y="127.3">2B8</text>
<text x="68.4" y="130.9">1OE</text>
<text x="68.8" y="127.3">2A8</text>
<text x="73.8" y="126.5">26</text>
<text x="73.8" y="130.1">48</text>
<text x="73.8" y="132">1</text>
<text x="81.5" y="126.2">DC_D24</text>
<text x="119.4" y="129.9">R14</text>
<text x="119.4" y="131.6">1K</text>
<text x="134" y="127.1">(5) TAECLKOUT2</text>
<text x="163.2" y="126.5">26</text>
<text x="163.2" y="130.1">48</text>
<text x="164.1" y="132">1</text>
<text x="167.1" y="127.3">2A8</text>
<text x="167.1" y="130.9">1OE</text>
<text x="178.8" y="127.3">2B8</text>
<text x="183.8" y="126.5">23</text>
<text x="204.1" y="126.2">R15</text>
<text x="214.9" y="126.2">22</text>
<text x="220.7" y="127.1">DC_ECLKOUT</text>
<text x="233" y="127.1">(10)</text>
<text x="68" y="132.7">1DIR</text>
<text x="68" y="136.3">2DIR</text>
<text x="68.4" y="134.5">2OE</text>
<text x="73.8" y="133.7">25</text>
<text x="73.8" y="135.6">24</text>
<text x="163.2" y="133.7">25</text>
<text x="163.2" y="135.6">24</text>
<text x="167.1" y="132.7">1DIR</text>
<text x="167.1" y="134.5">2OE</text>
<text x="167.1" y="136.3">2DIR</text>
<text x="200.5" y="133.4">R403</text>
<text x="200.5" y="135.2">1K</text>
<text x="205.9" y="135.2">3.3V</text>
<text x="53.2" y="139.2">28</text>
<text x="53.2" y="141">34</text>
<text x="53.2" y="142.8">39</text>
<text x="57.2" y="139.9">GND</text>
<text x="57.2" y="141.7">GND</text>
<text x="57.2" y="143.5">GND</text>
<text x="68" y="139.9">GND</text>
<text x="68" y="141.7">GND</text>
<text x="68" y="143.5">GND</text>
<text x="73.8" y="139.2">4</text>
<text x="73.8" y="141">10</text>
<text x="73.8" y="142.8">15</text>
<text x="115.2" y="138.9">DGND</text>
<text x="163.2" y="141">10</text>
<text x="163.2" y="142.8">15</text>
<text x="164.1" y="139.2">4</text>
<text x="167.1" y="139.9">GND</text>
<text x="167.1" y="141.7">GND</text>
<text x="167.1" y="143.5">GND</text>
<text x="178.1" y="139.9">GND</text>
<text x="178.1" y="141.7">GND</text>
<text x="178.1" y="143.5">GND</text>
<text x="183.8" y="139.2">28</text>
<text x="183.8" y="141">34</text>
<text x="183.8" y="142.8">39</text>
<text x="249.2" y="140.6">#OE DIR OPERATION</text>
<text x="249.2" y="142.8">L</text>
<text x="253.3" y="142.8">L</text>
<text x="257.4" y="142.8">A &lt;-- B</text>
<text x="46.7" y="149.7">DGND</text>
<text x="53.2" y="144.6">45</text>
<text x="56.3" y="149.7">SN74LVTH16245A</text>
<text x="57.2" y="145.3">GND</text>
<text x="68" y="145.3">GND</text>
<text x="73.8" y="144.6">21</text>
<text x="77.4" y="149.7">DGND</text>
<text x="156.7" y="149.7">DGND</text>
<text x="163.2" y="144.6">21</text>
<text x="166.3" y="149.7">SN74LVTH16245A</text>
<text x="167.1" y="145.3">GND</text>
<text x="178.1" y="145.3">GND</text>
<text x="183.8" y="144.6">45</text>
<text x="187.4" y="149.7">DGND</text>
<text x="249.2" y="145">L</text>
<text x="249.2" y="147.1">H</text>
<text x="253.3" y="145">H</text>
<text x="253.6" y="147.1">X</text>
<text x="257.2" y="145">A --&gt; B</text>
<text x="257.4" y="147.1">ISOLATION</text>
<text x="25.8" y="152.4">(2) DC_EMIFA_OE#</text>
<text x="52.6" y="155.1">DC_EMIFA_DIR = 0 FOR WRITES</text>
<text x="25.8" y="157.8">(2) DC_EMIFA_DIR</text>
<text x="205.9" y="160.5">Title</text>
<text x="26.1" y="167.7">(2) DC_CNTL_OE#</text>
<text x="205.9" y="165.9">Size</text>
<text x="207.7" y="167.7">B</text>
<text x="213.2" y="165.9">Document Number</text>
<text x="265.4" y="165.9">Rev</text>
<text x="267.3" y="167.7">A</text>
<text x="205.9" y="171.3">Date:</text>
<text x="215.3" y="171.3">Wednesday, November 10, 2004</text>
<text x="242" y="171.3">Sheet</text>
<text x="251" y="171.3">9</text>
<text x="256.4" y="171.3">of</text>
<text x="261.8" y="171.3">15</text>
</g>
</svg>
